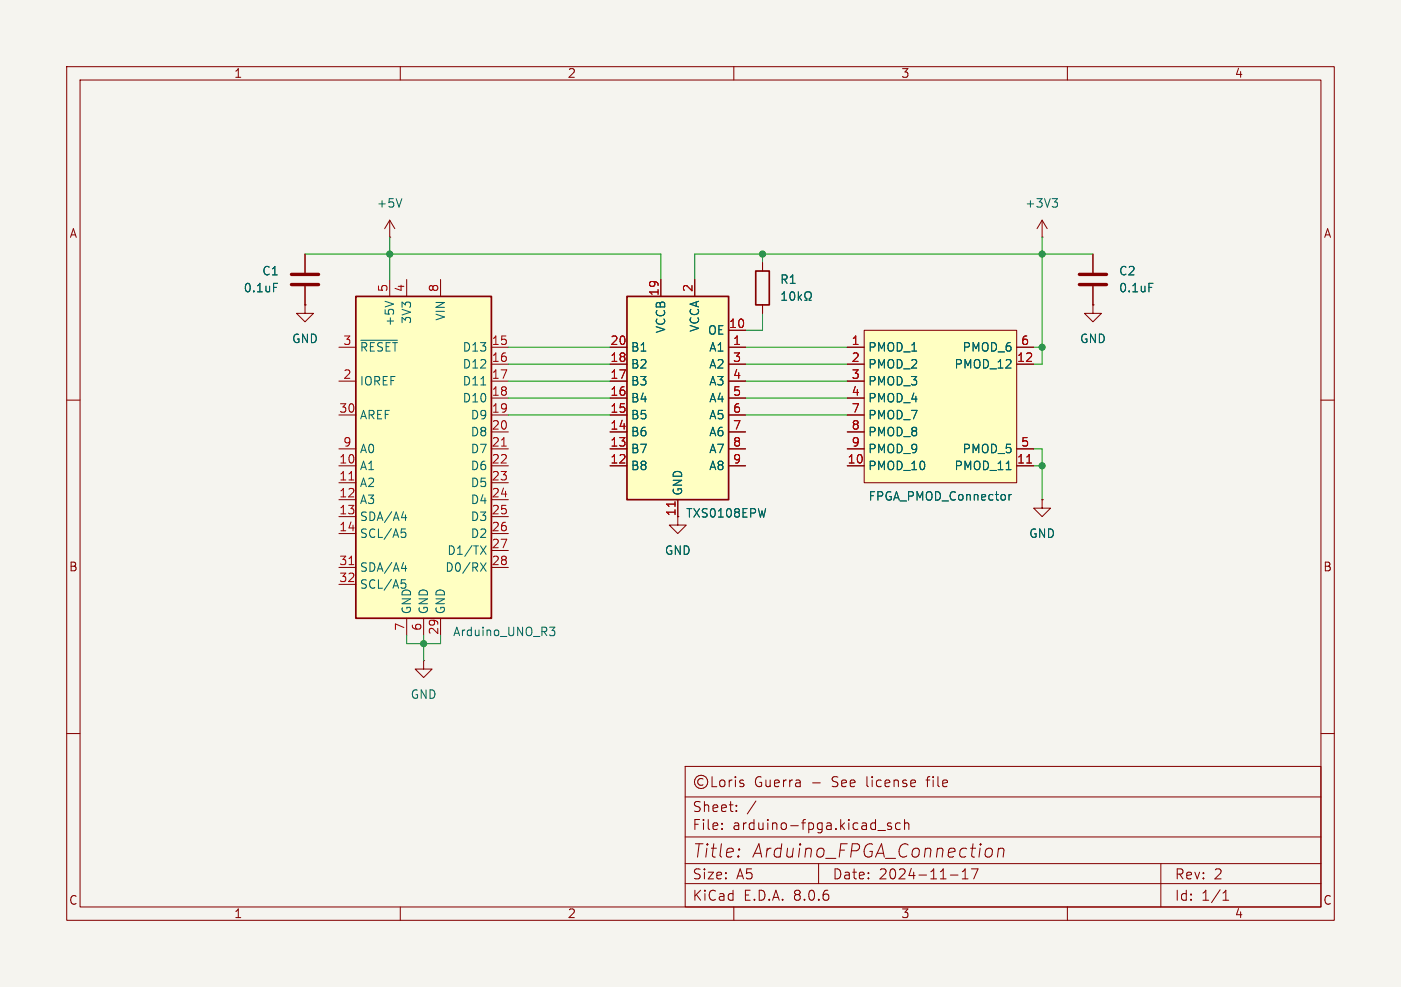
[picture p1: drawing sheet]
<svg xmlns="http://www.w3.org/2000/svg" width="210mm" height="148mm" viewBox="0 0 210 148" stroke-linecap="round" stroke-linejoin="round" font-family="sans-serif">
<path d="M0 0h210v148h-210z" fill="#f5f4ef" stroke="#f5f4ef" stroke-width=".15"/>
<g fill="none" stroke="#840000" stroke-width=".15">
<path d="M10 10h190v128h-190zM12 12h186v124h-186zM60 10v2M110 10v2M160 10v2M10 60h2M198 60h2M10 110h2M102.7 114.9h95.3v21.1h-95.3zM102.7 119.5h95.3M105.4 116.8a.52 .52 0 0 0-.8 .5 .52 .52 0 0 0 .8 .4M106.7 116.5v1.5h.8"/>
<path d="M108 117a.41 .41 0 0 1 .7 .3v.4a.41 .41 0 0 1-.4 .3 .41 .41 0 0 1-.4-.3v-.4zM109.3 117v1M109.7 117h-.2l-.2 .3M110.2 116.5v.1M110.2 117v1M111.5 117h-.4l-.2 .2 .1 .2 .5 .1v.4h-.6M198 110h2M60 136v2M102.7 132.5h95.3M102.7 129.5h95.3M102.7 125.5h95.3M108.2 124.2v.2"/>
<path d="M108.2 123.5v.1M110 136v2M110.4 121.5v.2M110.4 120.8v.1M110.8 127.3l.1 .1-.1 .1M110.8 127.3l-.1 .1 .1 .1M110.8 127.3v.2M113.3 120.1l-1.3 1.9M122.7 129.5v3M131.6 124.5h1.1M133.6 123.5l-.4-.1-.2 .2 .1 .2 .5 .2v.3h-.6M134.9 123.5l-.4-.1-.3 .3v.4l.2 .2h.5"/>
<path d="M135.6 123.5a.37 .37 0 0 1 .6 .1v.8M135.6 122.9v1.5M142.5 131.2h1.1M144.2 131.8h.9M144.2 130.7l.5-.4v1.5M145.6 130.3h1l-.6 1.5M148 127.3a.5 .5 0 0 1 .8 .3l-.1 .5a.62 .62 0 0 1-.7 .4M149.7 127.4a.49 .49 0 0 1 .8 .1l-.1 1M149.7 127.2l-.2 1.3M160 136v2M174 129.5v6.5M183.3 135h.9"/>
<path d="M183.3 133.9l.5-.4v1.5"/>
<circle cx="105.1" cy="117.3" r="1"/>
</g>
<path d="M53.3 44.5h20.4v48.2h-20.4z" fill="#ffffc2"/>
<path d="M53.3 44.5h20.4v48.2h-20.4z" fill="none" stroke="#840000" stroke-width=".25"/>
<g fill="none" stroke="#840000" stroke-width=".15">
<path d="M50.8 52.1h2.5M50.8 57.2h2.5M58.4 41.9v2.6M61 41.9v2.6M66 41.9v2.6M73.7 52.1h2.5M73.7 54.6h2.5M73.7 57.2h2.5M73.7 59.7h2.5M50.8 69.9h2.5M50.8 72.4h2.5M50.8 74.9h2.5"/>
<path d="M50.8 77.5h2.5M50.8 62.2h2.5M50.8 67.3h2.5M73.7 69.9h2.5M73.7 72.4h2.5M73.7 74.9h2.5M73.7 77.5h2.5M73.7 62.2h2.5M73.7 64.8h2.5M73.7 67.3h2.5M50.8 80h2.5M50.8 85.1h2.5"/>
<path d="M50.8 87.6h2.5M61 92.7v2.6M63.5 92.7v2.6M66 92.7v2.6M73.7 80h2.5M73.7 82.6h2.5M73.7 85.1h2.5"/>
</g>
<path d="M52.3 72h.7M75.2 66.9h.7M52.3 84.7h.7" fill="none" stroke="#a90000" stroke-width=".15"/>
<g fill="none" stroke="#006464" stroke-width=".15">
<path d="M54.1 51h5.5M57.7 45.2l1.3 .4M72.1 57.7h.7M60.2 79.3h.6M60.2 77.6h.8M60.3 79.8h.3l.2 .2-.1 .5-.4 .1M60.8 77.2v.8M60.2 86.9h.6M60.2 85.2h.8M60.3 87.4l.4 .1 .1 .5M60.8 84.8v.9M72 81.9l.9 1.2"/>
<path d="M72 84.4l.9 1.3M72.9 81.9l-.9 1.2M72.9 84.4l-.9 1.3M82.4 94.1h.8l-.5 .4 .4 .2 .1 .4-.3 .2h-.3"/>
</g>
<path d="M94 44.5h15.2v30.4h-15.2z" fill="#ffffc2"/>
<path d="M94 44.5h15.2v30.4h-15.2zM113.3 40.6h2v5.1h-2z" fill="none" stroke="#840000" stroke-width=".25"/>
<g fill="none" stroke="#840000" stroke-width=".15">
<path d="M45.7 38.1v2.8M58.4 35.6h.1M58.4 33l-.7 1.3M58.4 33v2.6M58.4 33l.8 1.3M114.3 39.4v1.2M156.2 35.6h.1M156.2 33l-.8 1.3M156.2 33v2.6M156.2 33l.8 1.3M163.8 38.1v2.8M45.7 45.7v1.3h1.3l-1.3 1.3-1.3-1.3h1.3"/>
<path d="M45.7 45.7h.1M45.7 42.9v2.8M91.4 52.1h2.6M91.4 59.7h2.6M91.4 57.2h2.6M91.4 54.6h2.6M99.1 41.9v2.6M104.1 41.9v2.6M109.2 52.1h2.6M109.2 49.5h2.6M109.2 59.7h2.6M109.2 57.2h2.6"/>
<path d="M109.2 54.6h2.6M114.3 45.7v1.3M163.8 45.7v1.3h1.3l-1.3 1.3-1.2-1.3h1.2M163.8 45.7h.1M163.8 42.9v2.8M91.4 69.9h2.6M91.4 67.3h2.6M91.4 64.8h2.6M91.4 62.2h2.6M101.6 74.9v3.8h1.3l-1.3 1.3-1.3-1.3h1.3M109.2 69.9h2.6M109.2 67.3h2.6"/>
<path d="M109.2 64.8h2.6M109.2 62.2h2.6M156.2 74.9v1.3h1.3l-1.3 1.3-1.3-1.3h1.3M156.2 74.9h.1M63.5 99.1v1.2h1.3l-1.3 1.3-1.3-1.3h1.3M63.5 99.1h.1"/>
</g>
<path d="M101.2 75.2v.8" fill="none" stroke="#a90000" stroke-width=".15"/>
<g fill="none" stroke="#006464" stroke-width=".15">
<path d="M60.2 29.8l-.4 1.3M157.7 29.8h.8l-.4 .5M158.3 30.3l.2 .2v.3l-.2 .3M41 42.5h.6M117.2 45h.7M117.2 44.1l.4-.3v1.2M118.5 43.9l.2-.1a.69 .69 0 0 1 .5 .5 .69 .69 0 0 1-.3 .7h-.1a.69 .69 0 0 1-.3-1.1zM119.7 43.8v1.2M119.8 44.5l.4 .5M120.2 44.2l-.5 .5M120.6 45h.3v-.2a.54 .54 0 0 1-.2-.8 .54 .54 0 0 1 .7-.2 .58 .58 0 0 1-.1 1v.2h.3M172.2 42.5h.6"/>
<path d="M114.8 76.3l-.3 1.2"/>
</g>
<path d="M43.7 42.7h4.1M43.7 41.1h4.1M161.8 42.7h4.1M161.8 41.1h4.1" fill="none" stroke="#840000" stroke-width=".51"/>
<path d="M129.5 49.5h22.9v22.9h-22.9z" fill="#ffffc2"/>
<g fill="none" stroke="#840000" stroke-width=".15">
<path d="M45.7 38.1v2.8M114.3 39.4v1.2M163.8 38.1v2.8M45.7 45.7h.1M45.7 42.9v2.8M91.4 52.1h2.6M91.4 54.6h2.6M91.4 57.2h2.6M91.4 59.7h2.6M99.1 41.9v2.6M104.1 41.9v2.6M109.2 52.1h2.6"/>
<path d="M109.2 54.6h2.6M109.2 57.2h2.6M109.2 59.7h2.6M109.2 49.5h2.6M114.3 45.7v1.3M127 52.1h2.5M127 54.6h2.5M127 57.2h2.5M127 59.7h2.5M129.5 49.5h22.9v22.9h-22.9zM152.4 52.1h2.5M152.4 54.6h2.5"/>
<path d="M163.8 45.7h.1M163.8 42.9v2.8M91.4 69.9h2.6M91.4 67.3h2.6M91.4 62.2h2.6M91.4 64.8h2.6M101.6 74.9v2.6M109.2 69.9h2.6M109.2 67.3h2.6M109.2 62.2h2.6M109.2 64.8h2.6M127 69.9h2.5"/>
<path d="M127 67.3h2.5M127 62.2h2.5M127 64.8h2.5M152.4 69.9h2.5M152.4 67.3h2.5M156.2 74.9h.1"/>
</g>
<g fill="none" stroke="#006464" stroke-width=".15">
<path d="M41 42.5h.6M117.2 45h.7M117.2 44.1l.4-.3v1.2M118.5 43.9l.2-.1a.69 .69 0 0 1 .5 .5 .69 .69 0 0 1-.3 .7h-.1a.69 .69 0 0 1-.3-1.1zM119.7 43.8v1.2M119.8 44.5l.4 .5M120.2 44.2l-.5 .5M120.6 45h.3v-.2a.54 .54 0 0 1-.2-.8 .54 .54 0 0 1 .7-.2 .58 .58 0 0 1-.1 1v.2h.3M172.2 42.5h.6M114.8 76.3l-.3 1.2M150.8 70.4h.7M151.3 74.2v.8"/>
<path d="M151.6 74.2h-.2l-.1 .2"/>
</g>
<path d="M101.2 75.2v.8M153.9 69.4h.7" fill="none" stroke="#a90000" stroke-width=".15"/>
<g fill="none" stroke="#009600" stroke-width=".15">
<path d="M45.7 38.1h53.4v3.8M58.4 35.6v6.3M114.3 38.1v1.3M156.2 35.6v19h-1.3M163.8 38.1h-59.7v3.8M76.2 57.2h15.2M76.2 54.6h15.2M76.2 52.1h15.2M76.2 59.7h15.2M111.8 57.2h15.2M111.8 54.6h15.2M111.8 52.1h15.2"/>
<path d="M111.8 59.7h15.2M114.3 47v2.5h-2.5M154.9 52.1h1.3M76.2 62.2h15.2M111.8 62.2h15.2M154.9 67.3h1.3v7.6M154.9 69.9h1.3M61 95.3v1.2h5v-1.2M63.5 95.3v3.8"/>
</g>
<g fill="#009600" stroke="#009600" stroke-width=".15">
<circle cx="156.2" cy="69.9" r=".46"/>
<circle cx="156.2" cy="38.1" r=".46"/>
<circle cx="114.3" cy="38.1" r=".46"/>
<circle cx="156.2" cy="52.1" r=".46"/>
<circle cx="58.4" cy="38.1" r=".46"/>
<circle cx="63.5" cy="96.5" r=".46"/>
</g>
<g font-size="2.8" fill="#840000">
<text x="103.7" y="128.8">Title:</text>
<text x="112.6" y="128.8">Arduino_FPGA_Connection</text>
</g>
<g font-size="2.1" fill="#840000">
<text x="113" y="118.2">Guerra</text>
<text x="121.7" y="118.2">-</text>
<text x="124.8" y="118.2">See</text>
<text x="130.1" y="118.2">license</text>
<text x="139.4" y="118.2">file</text>
<text x="103.7" y="124.7">File:</text>
<text x="103.7" y="122">Sheet:</text>
<text x="109.8" y="124.7">arduino-fpga.kicad_sch</text>
<text x="103.7" y="135.3">KiCad</text>
<text x="103.7" y="132.1">Size:</text>
<text x="110.4" y="132.1">A5</text>
<text x="111.4" y="135.3">E.D.A.</text>
<text x="119" y="135.3">8.0.6</text>
<text x="124.7" y="132.1">Date:</text>
<text x="131.7" y="132.1">2024-11-17</text>
<text x="176" y="132.1">Rev:</text>
<text x="176" y="135.3">Id:</text>
<text x="180.1" y="135.3">1/1</text>
<text x="182" y="132.1">2</text>
</g>
<g font-size="1.8" fill="#840000">
<text x="35" y="11.9">1</text>
<text x="85" y="11.9">2</text>
<text x="135" y="11.9">3</text>
<text x="185" y="11.9">4</text>
<text x="10.3" y="35.9">A</text>
<text x="198.4" y="35.9">A</text>
<text x="101.3" y="77.5" transform="rotate(-90 101.3 77.5)">11</text>
<text x="10.3" y="85.9">B</text>
<text x="198.3" y="85.9">B</text>
<text x="10.3" y="135.9">C</text>
<text x="35" y="137.9">1</text>
<text x="85" y="137.9">2</text>
<text x="135" y="137.9">3</text>
<text x="185" y="137.9">4</text>
<text x="198.3" y="135.9">C</text>
</g>
<g font-size="1.8" fill="#006464">
<text x="56.4" y="31.3">+5V</text>
<text x="153.6" y="31.3">+3V3</text>
<text x="39.2" y="41.5">C1</text>
<text x="167.6" y="41.5">C2</text>
<text x="36.4" y="44">0.1uF</text>
<text x="116.8" y="42.8">R1</text>
<text x="167.6" y="44">0.1uF</text>
<text x="43.7" y="51.7">GND</text>
<text x="53.8" y="52.9">~{RESET}</text>
<text x="59.3" y="49" transform="rotate(-90 59.3 49)">+5V</text>
<text x="61.8" y="48.7" transform="rotate(-90 61.8 48.7)">3V3</text>
<text x="66.9" y="48.2" transform="rotate(-90 66.9 48.2)">VIN</text>
<text x="69.3" y="52.9">D13</text>
<text x="94.5" y="52.9">B1</text>
<text x="99.9" y="50.1" transform="rotate(-90 99.9 50.1)">VCCB</text>
<text x="105" y="49.9" transform="rotate(-90 105 49.9)">VCCA</text>
<text x="106" y="50.4">OE</text>
<text x="106.2" y="52.9">A1</text>
<text x="130" y="52.9">PMOD_1</text>
<text x="144.2" y="52.9">PMOD_6</text>
<text x="161.8" y="51.7">GND</text>
<text x="53.8" y="58">IOREF</text>
<text x="69.3" y="55.5">D12</text>
<text x="69.3" y="58">D11</text>
<text x="94.5" y="58">B3</text>
<text x="94.5" y="55.5">B2</text>
<text x="106.2" y="55.5">A2</text>
<text x="106.2" y="58">A3</text>
<text x="130" y="55.5">PMOD_2</text>
<text x="130" y="58">PMOD_3</text>
<text x="143" y="55.5">PMOD_12</text>
<text x="53.8" y="63.1">AREF</text>
<text x="69.3" y="60.6">D10</text>
<text x="70.5" y="63.1">D9</text>
<text x="70.5" y="65.6">D8</text>
<text x="94.5" y="65.6">B6</text>
<text x="94.5" y="63.1">B5</text>
<text x="94.5" y="60.6">B4</text>
<text x="106.2" y="60.6">A4</text>
<text x="106.2" y="63.1">A5</text>
<text x="106.2" y="65.6">A6</text>
<text x="130" y="60.6">PMOD_4</text>
<text x="130" y="63.1">PMOD_7</text>
<text x="130" y="65.6">PMOD_8</text>
<text x="53.8" y="70.7">A1</text>
<text x="53.8" y="68.2">A0</text>
<text x="70.5" y="68.2">D7</text>
<text x="70.5" y="70.7">D6</text>
<text x="94.5" y="70.7">B8</text>
<text x="94.5" y="68.2">B7</text>
<text x="106.2" y="68.2">A7</text>
<text x="106.2" y="70.7">A8</text>
<text x="130" y="70.7">PMOD_10</text>
<text x="130" y="68.2">PMOD_9</text>
<text x="143" y="70.7">PMOD_11</text>
<text x="144.2" y="68.2">PMOD_5</text>
<text x="53.8" y="73.3">A2</text>
<text x="53.8" y="75.8">A3</text>
<text x="70.5" y="73.3">D5</text>
<text x="70.5" y="75.8">D4</text>
<text x="102.5" y="74.4" transform="rotate(-90 102.5 74.4)">GND</text>
<text x="102.8" y="77.8">TXS0108EPW</text>
<text x="130.1" y="75.3">FPGA_PMOD_Connector</text>
<text x="53.8" y="78.3">SDA/A4</text>
<text x="53.8" y="80.9">SCL/A5</text>
<text x="67" y="83.4">D1/TX</text>
<text x="70.5" y="78.3">D3</text>
<text x="70.5" y="80.9">D2</text>
<text x="99.6" y="83.4">GND</text>
<text x="154.2" y="80.9">GND</text>
<text x="53.8" y="86">SDA/A4</text>
<text x="53.8" y="88.5">SCL/A5</text>
<text x="66.7" y="86">D0/RX</text>
<text x="61.8" y="92.2" transform="rotate(-90 61.8 92.2)">GND</text>
<text x="64.4" y="92.2" transform="rotate(-90 64.4 92.2)">GND</text>
<text x="66.9" y="92.2" transform="rotate(-90 66.9 92.2)">GND</text>
<text x="67.8" y="95.6">Arduino_UNO_R3</text>
<text x="61.5" y="105">GND</text>
</g>
<g font-size="1.8" fill="#a90000">
<text x="58.2" y="43.9" transform="rotate(-90 58.2 43.9)">5</text>
<text x="60.7" y="43.9" transform="rotate(-90 60.7 43.9)">4</text>
<text x="65.8" y="43.9" transform="rotate(-90 65.8 43.9)">8</text>
<text x="98.8" y="44.5" transform="rotate(-90 98.8 44.5)">19</text>
<text x="103.9" y="43.9" transform="rotate(-90 103.9 43.9)">2</text>
<text x="51.4" y="51.8">3</text>
<text x="73.6" y="51.8">15</text>
<text x="91.4" y="51.8">20</text>
<text x="109.2" y="49.3">10</text>
<text x="109.8" y="51.8">1</text>
<text x="127.6" y="51.8">1</text>
<text x="153" y="51.8">6</text>
<text x="51.4" y="56.9">2</text>
<text x="73.6" y="54.4">16</text>
<text x="73.6" y="56.9">17</text>
<text x="73.6" y="59.4">18</text>
<text x="91.4" y="59.4">16</text>
<text x="91.4" y="56.9">17</text>
<text x="91.4" y="54.4">18</text>
<text x="109.8" y="54.4">3</text>
<text x="109.8" y="56.9">4</text>
<text x="109.8" y="59.4">5</text>
<text x="127.6" y="54.4">2</text>
<text x="127.6" y="56.9">3</text>
<text x="127.6" y="59.4">4</text>
<text x="152.4" y="54.4">12</text>
<text x="50.8" y="62">30</text>
<text x="73.6" y="62">19</text>
<text x="73.6" y="64.5">20</text>
<text x="91.4" y="64.5">14</text>
<text x="91.4" y="62">15</text>
<text x="109.8" y="62">6</text>
<text x="109.8" y="64.5">7</text>
<text x="127.6" y="62">7</text>
<text x="127.6" y="64.5">8</text>
<text x="50.8" y="69.6">10</text>
<text x="51.4" y="67.1">9</text>
<text x="73.6" y="67.1">21</text>
<text x="73.6" y="69.6">22</text>
<text x="91.4" y="69.6">12</text>
<text x="91.4" y="67.1">13</text>
<text x="109.8" y="67.1">8</text>
<text x="109.8" y="69.6">9</text>
<text x="127" y="69.6">10</text>
<text x="127.6" y="67.1">9</text>
<text x="152.4" y="69.6">11</text>
<text x="153" y="67.1">5</text>
<text x="50.8" y="72.1">11</text>
<text x="50.8" y="74.7">12</text>
<text x="50.8" y="77.2">13</text>
<text x="73.6" y="72.1">23</text>
<text x="73.6" y="74.7">24</text>
<text x="73.6" y="77.2">25</text>
<text x="50.8" y="79.8">14</text>
<text x="73.6" y="79.8">26</text>
<text x="73.6" y="82.3">27</text>
<text x="50.8" y="84.8">31</text>
<text x="50.8" y="87.4">32</text>
<text x="73.6" y="84.8">28</text>
<text x="60.7" y="94.7" transform="rotate(-90 60.7 94.7)">7</text>
<text x="63.2" y="94.7" transform="rotate(-90 63.2 94.7)">6</text>
<text x="65.8" y="95.3" transform="rotate(-90 65.8 95.3)">29</text>
</g>
</svg>
